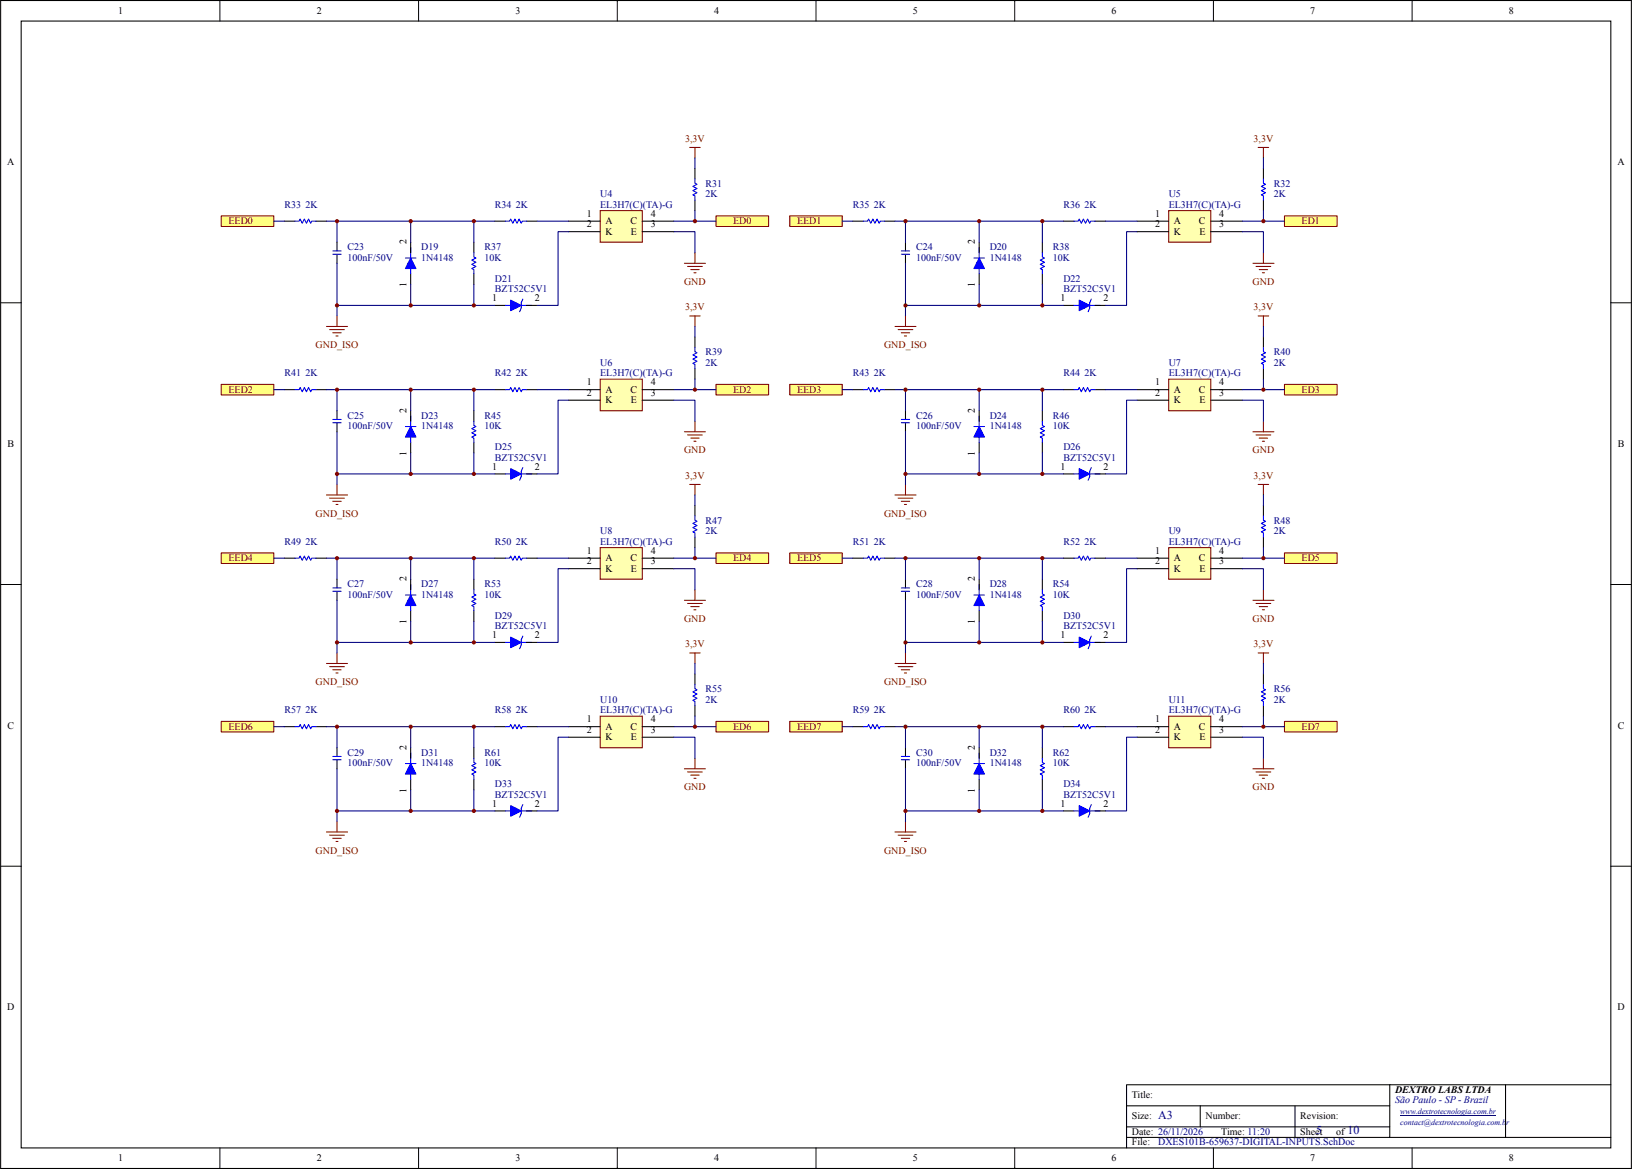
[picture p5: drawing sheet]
<svg xmlns="http://www.w3.org/2000/svg" width="394mm" height="282mm" viewBox="0 0 394 282" stroke-linecap="round" stroke-linejoin="round" font-family="sans-serif">
<path d="M.2 .1h393.3v281.7h-393.3zM5.1 5.1h383.5v271.7h-383.5z" fill="none" stroke="#000" stroke-width=".25"/>
<g fill="none" stroke="#000" stroke-width=".24">
<path d="M53 .1v5M101 .1v5M148.9 .1v5M196.8 .1v5M244.8 .1v5M292.7 .1v5M340.7 .1v5M.2 73h4.9M388.6 73h4.9M.2 140.9h4.9M388.6 140.9h4.9M.2 208.9h4.9"/>
<path d="M388.6 208.9h4.9M53 276.8v5M101 276.8v5M148.9 276.8v5M196.8 276.8v5M244.8 276.8v5M292.7 276.8v5M340.7 276.8v5"/>
</g>
<path d="M172.7 52.1h12.7v2.5h-12.7z" fill="#ffff80" stroke="#800000" stroke-width=".25"/>
<path d="M337.8 268.9h23.1" fill="none" stroke="#000080" stroke-width=".24"/>
<path d="M271.8 266.7h63.5M271.8 274.3h116.8M271.8 271.7h63.5M289.5 266.7v5M312.4 266.7v7.6M335.3 261.6v12.7M363.2 261.6h-91.4v15.2M388.6 261.6h-25.4v12.7" fill="none" stroke="#000" stroke-width=".25"/>
<path d="M78.8 78.7h5M79.5 79.5h3.6M81.3 76.2v2.5M80.3 80.3h2M81 81h.6" fill="none" stroke="#800000" stroke-width=".25"/>
<path d="M144.8 50.8h10.1v7.6h-10.1z" fill="#ffffb0" stroke="#800000" stroke-width=".25"/>
<g fill="none" stroke="#000" stroke-width=".25">
<path d="M68.6 53.3h2.5M76.2 53.3h2.6M81.3 58.4v2.1M99.1 58.4v2.6M114.3 58.4v2.6M119.4 53.3h2.5M127 53.3h2.5M137.2 55.9h7.6M137.2 53.3h7.6M154.9 55.9h7.7M154.9 53.3h7.7M167.6 40.6v2.6"/>
<path d="M167.6 48.3v2.5M81.3 61.4v2.1M99.1 66v2.6M114.3 66v2.6M119.4 73.6h2.5M127 73.6h2.5"/>
</g>
<path d="M166.4 35.6h2.5M167.6 35.6v2.5M165.1 63.5h5.1M165.9 64.3h3.5M166.6 65h2.1M167.4 65.8h.5M167.6 61v2.5" fill="none" stroke="#800000" stroke-width=".25"/>
<g fill="#00f" stroke="#00f" stroke-width=".25">
<path d="M123.2 72.4l2.5 1.2-2.5 1.3z"/>
<path d="M99.1 62.2l1.2 2.6h-2.5z"/>
</g>
<g fill="none" stroke="#00f" stroke-width=".25">
<path d="M71.1 53.3h1.1l.2-.5 .5 1 .5-1 .5 1 .5-1 .5 1 .3-.5h1M99.1 59.7v2.5M121.9 53.3h1l.3-.5 .5 1 .5-1 .5 1 .5-1 .5 1 .3-.5h1M167.6 43.2v1l.6 .2-1.1 .6 1.1 .5-1.1 .5 1.1 .5-1.1 .5 .5 .2v1.1M80.3 61.3h2M80.3 60.5h2M97.8 62.2h2.5M98.4 63.5h1.3M99.1 63.5v2.5M114.3 61v1l.5 .2-1 .5 1 .5-1 .5 1 .6-1 .5 .5 .2v1M121.9 73.6h2.6M124.5 73v1.3"/>
<path d="M125.7 73.6h2.6M126.1 72.1l-.4 .9v1.3l-.3 .9"/>
</g>
<g fill="#ffff80" stroke="#800000" stroke-width=".25">
<path d="M53.4 52.1h12.7v2.5h-12.7z"/>
<path d="M309.9 52.1h12.7v2.5h-12.7z"/>
</g>
<path d="M215.9 78.7h5.1M216.7 79.5h3.5M218.4 76.2v2.5M217.4 80.3h2.1M218.2 81h.5" fill="none" stroke="#800000" stroke-width=".25"/>
<path d="M281.9 50.8h10.2v7.6h-10.2z" fill="#ffffb0" stroke="#800000" stroke-width=".25"/>
<g fill="none" stroke="#000" stroke-width=".25">
<path d="M205.7 53.3h2.6M213.4 53.3h2.5M218.4 58.4v2.1M236.2 58.4v2.6M251.5 58.4v2.6M256.5 53.3h2.6M264.2 53.3h2.5M274.3 55.9h7.6M274.3 53.3h7.6M292.1 55.9h7.6M292.1 53.3h7.6M304.8 40.6v2.6"/>
<path d="M304.8 48.3v2.5M218.4 61.4v2.1M236.2 66v2.6M251.5 66v2.6M256.5 73.6h2.6M264.2 73.6h2.5"/>
</g>
<path d="M303.5 35.6h2.6M304.8 35.6v2.5M302.2 63.5h5.1M303 64.3h3.6M303.8 65h2M304.5 65.8h.5M304.8 61v2.5" fill="none" stroke="#800000" stroke-width=".25"/>
<g fill="#00f" stroke="#00f" stroke-width=".25">
<path d="M260.3 72.4l2.6 1.2-2.6 1.3z"/>
<path d="M236.2 62.2l1.3 2.6h-2.6z"/>
</g>
<g fill="none" stroke="#00f" stroke-width=".25">
<path d="M208.3 53.3h1l.2-.5 .6 1 .5-1 .5 1 .5-1 .5 1 .2-.5h1.1M236.2 59.7v2.5M259.1 53.3h1l.2-.5 .5 1 .6-1 .5 1 .5-1 .5 1 .2-.5h1.1M304.8 43.2v1l.5 .2-1 .6 1 .5-1 .5 1 .5-1 .5 .5 .2v1.1M217.4 61.3h2M217.4 60.5h2M234.9 62.2h2.6M235.6 63.5h1.2M236.2 63.5v2.5M251.5 61v1l.5 .2-1.1 .5 1.1 .5-1.1 .5 1.1 .6-1.1 .5 .6 .2v1M259.1 73.6h2.5M261.6 73v1.3"/>
<path d="M262.9 73.6h2.5M263.3 72.1l-.4 .9v1.3l-.4 .9"/>
</g>
<g fill="#ffff80" stroke="#800000" stroke-width=".25">
<path d="M190.5 52.1h12.7v2.5h-12.7z"/>
<path d="M172.7 92.7h12.7v2.5h-12.7z"/>
</g>
<path d="M78.8 119.4h5M81.3 116.8v2.6M79.5 120.1h3.6M80.3 120.9h2M81 121.6h.6" fill="none" stroke="#800000" stroke-width=".25"/>
<path d="M144.8 91.4h10.1v7.6h-10.1z" fill="#ffffb0" stroke="#800000" stroke-width=".25"/>
<g fill="none" stroke="#000" stroke-width=".25">
<path d="M68.6 94h2.5M76.2 94h2.6M81.3 99v2.1M99.1 99v2.6M114.3 99v2.6M119.4 94h2.5M127 94h2.5M137.2 96.5h7.6M137.2 94h7.6M154.9 96.5h7.7M154.9 94h7.7M167.6 81.3v2.5"/>
<path d="M167.6 88.9v2.5M81.3 102v2.1M99.1 106.7v2.5M114.3 106.7v2.5M119.4 114.3h2.5M127 114.3h2.5"/>
</g>
<path d="M166.4 76.2h2.5M167.6 76.2v2.5M165.1 104.1h5.1M165.9 104.9h3.5M166.6 105.6h2.1M167.4 106.4h.5M167.6 101.6v2.5" fill="none" stroke="#800000" stroke-width=".25"/>
<g fill="#00f" stroke="#00f" stroke-width=".25">
<path d="M123.2 113l2.5 1.3-2.5 1.3z"/>
<path d="M99.1 102.9l1.2 2.5h-2.5z"/>
</g>
<g fill="none" stroke="#00f" stroke-width=".25">
<path d="M71.1 94h1.1l.2-.5 .5 1 .5-1 .5 1 .5-1 .5 1 .3-.5h1M121.9 94h1l.3-.5 .5 1 .5-1 .5 1 .5-1 .5 1 .3-.5h1M167.6 83.8v1l.6 .3-1.1 .5 1.1 .5-1.1 .5 1.1 .5-1.1 .5 .5 .3v1M80.3 101.9h2M80.3 101.1h2M97.8 102.9h2.5M98.4 104.1h1.3M99.1 100.3v2.6M99.1 104.1v2.6M114.3 101.6v1l.5 .3-1 .5 1 .5-1 .5 1 .5-1 .5 .5 .2v1.1M121.9 114.3h2.6M124.5 113.6v1.3"/>
<path d="M125.7 114.3h2.6M126.1 112.8l-.4 .8v1.3l-.3 .9"/>
</g>
<g fill="#ffff80" stroke="#800000" stroke-width=".25">
<path d="M53.4 92.7h12.7v2.5h-12.7z"/>
<path d="M309.9 92.7h12.7v2.5h-12.7z"/>
</g>
<path d="M215.9 119.4h5.1M218.4 116.8v2.6M216.7 120.1h3.5M217.4 120.9h2.1M218.2 121.6h.5" fill="none" stroke="#800000" stroke-width=".25"/>
<path d="M281.9 91.4h10.2v7.6h-10.2z" fill="#ffffb0" stroke="#800000" stroke-width=".25"/>
<g fill="none" stroke="#000" stroke-width=".25">
<path d="M205.7 94h2.6M213.4 94h2.5M218.4 99v2.1M236.2 99v2.6M251.5 99v2.6M256.5 94h2.6M264.2 94h2.5M274.3 96.5h7.6M274.3 94h7.6M292.1 96.5h7.6M292.1 94h7.6M304.8 81.3v2.5"/>
<path d="M304.8 88.9v2.5M218.4 102v2.1M236.2 106.7v2.5M251.5 106.7v2.5M256.5 114.3h2.6M264.2 114.3h2.5"/>
</g>
<path d="M303.5 76.2h2.6M304.8 76.2v2.5M302.2 104.1h5.1M303 104.9h3.6M303.8 105.6h2M304.5 106.4h.5M304.8 101.6v2.5" fill="none" stroke="#800000" stroke-width=".25"/>
<g fill="#00f" stroke="#00f" stroke-width=".25">
<path d="M260.3 113l2.6 1.3-2.6 1.3z"/>
<path d="M236.2 102.9l1.3 2.5h-2.6z"/>
</g>
<g fill="none" stroke="#00f" stroke-width=".25">
<path d="M208.3 94h1l.2-.5 .6 1 .5-1 .5 1 .5-1 .5 1 .2-.5h1.1M259.1 94h1l.2-.5 .5 1 .6-1 .5 1 .5-1 .5 1 .2-.5h1.1M304.8 83.8v1l.5 .3-1 .5 1 .5-1 .5 1 .5-1 .5 .5 .3v1M217.4 101.9h2M217.4 101.1h2M234.9 102.9h2.6M235.6 104.1h1.2M236.2 100.3v2.6M236.2 104.1v2.6M251.5 101.6v1l.5 .3-1.1 .5 1.1 .5-1.1 .5 1.1 .5-1.1 .5 .6 .2v1.1M259.1 114.3h2.5M261.6 113.6v1.3"/>
<path d="M262.9 114.3h2.5M263.3 112.8l-.4 .8v1.3l-.4 .9"/>
</g>
<g fill="#ffff80" stroke="#800000" stroke-width=".25">
<path d="M190.5 92.7h12.7v2.5h-12.7z"/>
<path d="M172.7 133.3h12.7v2.6h-12.7z"/>
</g>
<path d="M78.8 160h5M81.3 157.5v2.5M79.5 160.8h3.6M80.3 161.5h2M81 162.3h.6" fill="none" stroke="#800000" stroke-width=".25"/>
<path d="M144.8 132.1h10.1v7.6h-10.1z" fill="#ffffb0" stroke="#800000" stroke-width=".25"/>
<g fill="none" stroke="#000" stroke-width=".25">
<path d="M68.6 134.6h2.5M76.2 134.6h2.6M81.3 139.7v2.1M99.1 139.7v2.5M114.3 139.7v2.5M119.4 134.6h2.5M127 134.6h2.5M137.2 137.1h7.6M137.2 134.6h7.6M154.9 137.1h7.7M154.9 134.6h7.7M167.6 121.9v2.5"/>
<path d="M167.6 129.5v2.6M81.3 142.7v2.1M99.1 147.3v2.5M114.3 147.3v2.5M119.4 154.9h2.5M127 154.9h2.5"/>
</g>
<path d="M166.4 116.8h2.5M167.6 116.8v2.6M165.1 144.8h5.1M165.9 145.5h3.5M166.6 146.3h2.1M167.4 147h.5M167.6 142.2v2.6" fill="none" stroke="#800000" stroke-width=".25"/>
<g fill="#00f" stroke="#00f" stroke-width=".25">
<path d="M123.2 153.6l2.5 1.3-2.5 1.3z"/>
<path d="M99.1 143.5l1.2 2.5h-2.5z"/>
</g>
<g fill="none" stroke="#00f" stroke-width=".25">
<path d="M71.1 134.6h1.1l.2-.5 .5 1 .5-1 .5 1 .5-1 .5 1 .3-.5h1M121.9 134.6h1l.3-.5 .5 1 .5-1 .5 1 .5-1 .5 1 .3-.5h1M167.6 124.4v1.1l.6 .2-1.1 .5 1.1 .5-1.1 .5 1.1 .5-1.1 .6 .5 .2v1M80.3 142.6h2M80.3 141.8h2M97.8 143.5h2.5M98.4 144.8h1.3M99.1 140.9v2.6M99.1 144.8v2.5M114.3 142.2v1l.5 .3-1 .5 1 .5-1 .5 1 .5-1 .5 .5 .3v1M121.9 154.9h2.6M124.5 154.3v1.3"/>
<path d="M125.7 154.9h2.6M126.1 153.4l-.4 .9v1.3l-.3 .8"/>
</g>
<g fill="#ffff80" stroke="#800000" stroke-width=".25">
<path d="M53.4 133.3h12.7v2.6h-12.7z"/>
<path d="M309.9 133.3h12.7v2.6h-12.7z"/>
</g>
<path d="M215.9 160h5.1M218.4 157.5v2.5M216.7 160.8h3.5M217.4 161.5h2.1M218.2 162.3h.5" fill="none" stroke="#800000" stroke-width=".25"/>
<path d="M281.9 132.1h10.2v7.6h-10.2z" fill="#ffffb0" stroke="#800000" stroke-width=".25"/>
<g fill="none" stroke="#000" stroke-width=".25">
<path d="M205.7 134.6h2.6M213.4 134.6h2.5M218.4 139.7v2.1M236.2 139.7v2.5M251.5 139.7v2.5M256.5 134.6h2.6M264.2 134.6h2.5M274.3 137.1h7.6M274.3 134.6h7.6M292.1 137.1h7.6M292.1 134.6h7.6M304.8 121.9v2.5"/>
<path d="M304.8 129.5v2.6M218.4 142.7v2.1M236.2 147.3v2.5M251.5 147.3v2.5M256.5 154.9h2.6M264.2 154.9h2.5"/>
</g>
<path d="M303.5 116.8h2.6M304.8 116.8v2.6M302.2 144.8h5.1M303 145.5h3.6M303.8 146.3h2M304.5 147h.5M304.8 142.2v2.6" fill="none" stroke="#800000" stroke-width=".25"/>
<g fill="#00f" stroke="#00f" stroke-width=".25">
<path d="M260.3 153.6l2.6 1.3-2.6 1.3z"/>
<path d="M236.2 143.5l1.3 2.5h-2.6z"/>
</g>
<g fill="none" stroke="#00f" stroke-width=".25">
<path d="M208.3 134.6h1l.2-.5 .6 1 .5-1 .5 1 .5-1 .5 1 .2-.5h1.1M259.1 134.6h1l.2-.5 .5 1 .6-1 .5 1 .5-1 .5 1 .2-.5h1.1M304.8 124.4v1.1l.5 .2-1 .5 1 .5-1 .5 1 .5-1 .6 .5 .2v1M217.4 142.6h2M217.4 141.8h2M234.9 143.5h2.6M235.6 144.8h1.2M236.2 140.9v2.6M236.2 144.8v2.5M251.5 142.2v1l.5 .3-1.1 .5 1.1 .5-1.1 .5 1.1 .5-1.1 .5 .6 .3v1M259.1 154.9h2.5M261.6 154.3v1.3"/>
<path d="M262.9 154.9h2.5M263.3 153.4l-.4 .9v1.3l-.4 .8"/>
</g>
<g fill="#ffff80" stroke="#800000" stroke-width=".25">
<path d="M190.5 133.3h12.7v2.6h-12.7z"/>
<path d="M172.7 174h12.7v2.5h-12.7z"/>
</g>
<path d="M81.3 198.1v2.5M78.8 200.6h5M79.5 201.4h3.6M80.3 202.2h2M81 202.9h.6" fill="none" stroke="#800000" stroke-width=".25"/>
<path d="M144.8 172.7h10.1v7.6h-10.1z" fill="#ffffb0" stroke="#800000" stroke-width=".25"/>
<g fill="none" stroke="#000" stroke-width=".25">
<path d="M68.6 175.2h2.5M76.2 175.2h2.6M119.4 175.2h2.5M127 175.2h2.5M137.2 177.8h7.6M137.2 175.2h7.6M154.9 177.8h7.7M154.9 175.2h7.7M167.6 162.5v2.6M167.6 170.2v2.5M81.3 180.3v2.1M81.3 183.3v2.1"/>
<path d="M99.1 180.3v2.6M99.1 187.9v2.6M114.3 180.3v2.6M114.3 187.9v2.6M119.4 195.6h2.5M127 195.6h2.5"/>
</g>
<path d="M166.4 157.5h2.5M167.6 157.5v2.5M165.1 185.4h5.1M165.9 186.2h3.5M166.6 186.9h2.1M167.4 187.7h.5M167.6 182.9v2.5" fill="none" stroke="#800000" stroke-width=".25"/>
<g fill="#00f" stroke="#00f" stroke-width=".25">
<path d="M123.2 194.3l2.5 1.3-2.5 1.2z"/>
<path d="M99.1 184.1l1.2 2.6h-2.5z"/>
</g>
<g fill="none" stroke="#00f" stroke-width=".25">
<path d="M71.1 175.2h1.1l.2-.5 .5 1 .5-1 .5 1 .5-1 .5 1 .3-.5h1M121.9 175.2h1l.3-.5 .5 1 .5-1 .5 1 .5-1 .5 1 .3-.5h1M167.6 165.1v1l.6 .2-1.1 .6 1.1 .5-1.1 .5 1.1 .5-1.1 .5 .5 .2v1.1M80.3 183.2h2M80.3 182.4h2M97.8 184.1h2.5M98.4 185.4h1.3M99.1 181.6v2.5M99.1 185.4v2.5M114.3 182.9v1l.5 .2-1 .5 1 .5-1 .5 1 .6-1 .5 .5 .2v1M121.9 195.6h2.6M124.5 194.9v1.3"/>
<path d="M125.7 195.6h2.6M126.1 194l-.4 .9v1.3l-.3 .9"/>
</g>
<g fill="#ffff80" stroke="#800000" stroke-width=".25">
<path d="M53.4 174h12.7v2.5h-12.7z"/>
<path d="M309.9 174h12.7v2.5h-12.7z"/>
</g>
<path d="M218.4 198.1v2.5M215.9 200.6h5.1M216.7 201.4h3.5M217.4 202.2h2.1M218.2 202.9h.5" fill="none" stroke="#800000" stroke-width=".25"/>
<path d="M281.9 172.7h10.2v7.6h-10.2z" fill="#ffffb0" stroke="#800000" stroke-width=".25"/>
<g fill="none" stroke="#000" stroke-width=".25">
<path d="M205.7 175.2h2.6M213.4 175.2h2.5M256.5 175.2h2.6M264.2 175.2h2.5M274.3 177.8h7.6M274.3 175.2h7.6M292.1 177.8h7.6M292.1 175.2h7.6M304.8 162.5v2.6M304.8 170.2v2.5M218.4 180.3v2.1M218.4 183.3v2.1"/>
<path d="M236.2 180.3v2.6M236.2 187.9v2.6M251.5 180.3v2.6M251.5 187.9v2.6M256.5 195.6h2.6M264.2 195.6h2.5"/>
</g>
<path d="M303.5 157.5h2.6M304.8 157.5v2.5M302.2 185.4h5.1M303 186.2h3.6M303.8 186.9h2M304.5 187.7h.5M304.8 182.9v2.5" fill="none" stroke="#800000" stroke-width=".25"/>
<g fill="#00f" stroke="#00f" stroke-width=".25">
<path d="M260.3 194.3l2.6 1.3-2.6 1.2z"/>
<path d="M236.2 184.1l1.3 2.6h-2.6z"/>
</g>
<g fill="none" stroke="#00f" stroke-width=".25">
<path d="M208.3 175.2h1l.2-.5 .6 1 .5-1 .5 1 .5-1 .5 1 .2-.5h1.1M259.1 175.2h1l.2-.5 .5 1 .6-1 .5 1 .5-1 .5 1 .2-.5h1.1M304.8 165.1v1l.5 .2-1 .6 1 .5-1 .5 1 .5-1 .5 .5 .2v1.1M217.4 183.2h2M217.4 182.4h2M234.9 184.1h2.6M235.6 185.4h1.2M236.2 181.6v2.5M236.2 185.4v2.5M251.5 182.9v1l.5 .2-1.1 .5 1.1 .5-1.1 .5 1.1 .6-1.1 .5 .6 .2v1M259.1 195.6h2.5M261.6 194.9v1.3"/>
<path d="M262.9 195.6h2.5M263.3 194l-.4 .9v1.3l-.4 .9"/>
</g>
<path d="M190.5 174h12.7v2.5h-12.7z" fill="#ffff80" stroke="#800000" stroke-width=".25"/>
<g fill="none" stroke="#000080" stroke-width=".25">
<path d="M167.6 38.1v2.5M304.8 38.1v2.5M66.1 53.3h2.5M78.8 53.3h2.5v5.1M81.3 53.3h17.8v5.1M99.1 53.3h20.3M114.3 53.3v5.1M129.5 53.3h7.7M137.2 55.9h-2.6v17.7h-5.1M162.6 55.9h5v5.1M162.6 53.3h10.1M167.6 50.8v2.5"/>
<path d="M203.2 53.3h2.5M215.9 53.3h2.5v5.1M218.4 53.3h17.8v5.1M236.2 53.3h20.3M251.5 53.3v5.1M266.7 53.3h7.6M274.3 55.9h-2.5v17.7h-5.1M299.7 55.9h5.1v5.1M299.7 53.3h10.2M304.8 50.8v2.5M81.3 63.5v12.7M99.1 68.6v5h-17.8"/>
<path d="M114.3 68.6v5h-15.2M114.3 73.6h5.1M167.6 78.7v2.6M218.4 63.5v12.7M236.2 68.6v5h-17.8M251.5 68.6v5h-15.3M251.5 73.6h5M304.8 78.7v2.6M66.1 94h2.5M78.8 94h2.5v5M81.3 94h17.8v5M99.1 94h20.3"/>
<path d="M114.3 94v5M129.5 94h7.7M137.2 96.5h-2.6v17.8h-5.1M162.6 96.5h5v5.1M162.6 94h10.1M167.6 91.4v2.6M203.2 94h2.5M215.9 94h2.5v5M218.4 94h17.8v5M236.2 94h20.3M251.5 94v5M266.7 94h7.6"/>
<path d="M274.3 96.5h-2.5v17.8h-5.1M299.7 96.5h5.1v5.1M299.7 94h10.2M304.8 91.4v2.6M81.3 104.1v12.7M99.1 109.2v5.1h-17.8M114.3 109.2v5.1h-15.2M114.3 114.3h5.1M167.6 119.4v2.5M218.4 104.1v12.7M236.2 109.2v5.1h-17.8M251.5 109.2v5.1h-15.3"/>
<path d="M251.5 114.3h5M304.8 119.4v2.5M66.1 134.6h2.5M78.8 134.6h2.5v5.1M81.3 134.6h17.8v5.1M99.1 134.6h20.3M114.3 134.6v5.1M129.5 134.6h7.7M137.2 137.1h-2.6v17.8h-5.1M162.6 137.1h5v5.1M162.6 134.6h10.1M167.6 132.1v2.5"/>
<path d="M203.2 134.6h2.5M215.9 134.6h2.5v5.1M218.4 134.6h17.8v5.1M236.2 134.6h20.3M251.5 134.6v5.1M266.7 134.6h7.6M274.3 137.1h-2.5v17.8h-5.1M299.7 137.1h5.1v5.1M299.7 134.6h10.2M304.8 132.1v2.5M81.3 144.8v12.7M99.1 149.8v5.1h-17.8"/>
<path d="M114.3 149.8v5.1h-15.2M114.3 154.9h5.1M167.6 160v2.5M218.4 144.8v12.7M236.2 149.8v5.1h-17.8M251.5 149.8v5.1h-15.3M251.5 154.9h5M304.8 160v2.5M66.1 175.2h2.5M78.8 175.2h2.5v5.1M81.3 175.2h17.8v5.1M99.1 175.2h20.3"/>
<path d="M114.3 175.2v5.1M129.5 175.2h7.7M137.2 177.8h-2.6v17.8h-5.1M162.6 177.8h5v5.1M162.6 175.2h10.1M167.6 172.7v2.5M203.2 175.2h2.5M215.9 175.2h2.5v5.1M218.4 175.2h17.8v5.1M236.2 175.2h20.3M251.5 175.2v5.1M266.7 175.2h7.6"/>
<path d="M274.3 177.8h-2.5v17.8h-5.1M299.7 177.8h5.1v5.1M299.7 175.2h10.2M304.8 172.7v2.5M81.3 185.4v12.7M99.1 190.5v5.1h-17.8M114.3 190.5v5.1h-15.2M114.3 195.6h5.1M218.4 185.4v12.7M236.2 190.5v5.1h-17.8M251.5 190.5v5.1h-15.3M251.5 195.6h5"/>
</g>
<g fill="#800000">
<circle cx="81.3" cy="195.6" r=".51"/>
<circle cx="81.3" cy="175.2" r=".51"/>
<circle cx="81.3" cy="154.9" r=".51"/>
<circle cx="81.3" cy="134.6" r=".51"/>
<circle cx="81.3" cy="114.3" r=".51"/>
<circle cx="81.3" cy="94" r=".51"/>
<circle cx="81.3" cy="73.6" r=".51"/>
<circle cx="81.3" cy="53.3" r=".51"/>
<circle cx="99.1" cy="195.6" r=".51"/>
<circle cx="99.1" cy="175.2" r=".51"/>
<circle cx="99.1" cy="154.9" r=".51"/>
<circle cx="99.1" cy="134.6" r=".51"/>
<circle cx="99.1" cy="114.3" r=".51"/>
<circle cx="99.1" cy="94" r=".51"/>
<circle cx="99.1" cy="73.6" r=".51"/>
<circle cx="99.1" cy="53.3" r=".51"/>
<circle cx="114.3" cy="195.6" r=".51"/>
<circle cx="114.3" cy="175.2" r=".51"/>
<circle cx="114.3" cy="154.9" r=".51"/>
<circle cx="114.3" cy="134.6" r=".51"/>
<circle cx="114.3" cy="114.3" r=".51"/>
<circle cx="114.3" cy="94" r=".51"/>
<circle cx="114.3" cy="73.6" r=".51"/>
<circle cx="114.3" cy="53.3" r=".51"/>
<circle cx="167.6" cy="175.2" r=".51"/>
<circle cx="167.6" cy="134.6" r=".51"/>
<circle cx="167.6" cy="94" r=".51"/>
<circle cx="167.6" cy="53.3" r=".51"/>
<circle cx="218.4" cy="195.6" r=".51"/>
<circle cx="218.4" cy="175.2" r=".51"/>
<circle cx="218.4" cy="154.9" r=".51"/>
<circle cx="218.4" cy="134.6" r=".51"/>
<circle cx="218.4" cy="114.3" r=".51"/>
<circle cx="218.4" cy="94" r=".51"/>
<circle cx="218.4" cy="73.6" r=".51"/>
<circle cx="218.4" cy="53.3" r=".51"/>
<circle cx="236.2" cy="195.6" r=".51"/>
<circle cx="236.2" cy="175.2" r=".51"/>
<circle cx="236.2" cy="154.9" r=".51"/>
<circle cx="236.2" cy="134.6" r=".51"/>
<circle cx="236.2" cy="114.3" r=".51"/>
<circle cx="236.2" cy="94" r=".51"/>
<circle cx="236.2" cy="73.6" r=".51"/>
<circle cx="236.2" cy="53.3" r=".51"/>
<circle cx="251.5" cy="195.6" r=".51"/>
<circle cx="251.5" cy="175.2" r=".51"/>
<circle cx="251.5" cy="154.9" r=".51"/>
<circle cx="251.5" cy="134.6" r=".51"/>
<circle cx="251.5" cy="114.3" r=".51"/>
<circle cx="251.5" cy="94" r=".51"/>
<circle cx="251.5" cy="73.6" r=".51"/>
<circle cx="251.5" cy="53.3" r=".51"/>
<circle cx="304.8" cy="175.2" r=".51"/>
<circle cx="304.8" cy="134.6" r=".51"/>
<circle cx="304.8" cy="94" r=".51"/>
<circle cx="304.8" cy="53.3" r=".51"/>
</g>
<g font-size="2.9" fill="#000080">
<text x="279.4" y="269.9">A3</text>
<text x="317.5" y="273.5">5</text>
<text x="325.1" y="273.5">10</text>
</g>
<g font-size="2.4">
<text x="28.5" y="3.4">1</text>
<text x="76.4" y="3.4">2</text>
<text x="124.3" y="3.4">3</text>
<text x="172.3" y="3.4">4</text>
<text x="220.2" y="3.4">5</text>
<text x="268.1" y="3.4">6</text>
<text x="316.1" y="3.4">7</text>
<text x="364" y="3.4">8</text>
<text x="1.8" y="39.8">A</text>
<text x="390.2" y="39.8">A</text>
<text x="141.5" y="52.3">1</text>
<text x="157" y="52.3">4</text>
<text x="278.7" y="52.3">1</text>
<text x="294.1" y="52.3">4</text>
<text x="98" y="58.9" transform="rotate(-90 98 58.9)">2</text>
<text x="141.5" y="54.8">2</text>
<text x="146.1" y="56.6">K</text>
<text x="146.1" y="54.1">A</text>
<text x="152.1" y="54.1">C</text>
<text x="152.2" y="56.6">E</text>
<text x="157" y="54.8">3</text>
<text x="235.2" y="58.9" transform="rotate(-90 235.2 58.9)">2</text>
<text x="278.7" y="54.8">2</text>
<text x="283.2" y="56.6">K</text>
<text x="283.2" y="54.1">A</text>
<text x="289.2" y="54.1">C</text>
<text x="289.3" y="56.6">E</text>
<text x="294.1" y="54.8">3</text>
<text x="98" y="69.3" transform="rotate(-90 98 69.3)">1</text>
<text x="235.2" y="69.3" transform="rotate(-90 235.2 69.3)">1</text>
<text x="118.7" y="72.6">1</text>
<text x="129" y="72.6">2</text>
<text x="255.8" y="72.6">1</text>
<text x="266.2" y="72.6">2</text>
<text x="141.5" y="95.5">2</text>
<text x="141.5" y="92.9">1</text>
<text x="146.1" y="94.7">A</text>
<text x="152.1" y="94.7">C</text>
<text x="157" y="92.9">4</text>
<text x="157" y="95.5">3</text>
<text x="278.7" y="95.5">2</text>
<text x="278.7" y="92.9">1</text>
<text x="283.2" y="94.7">A</text>
<text x="289.2" y="94.7">C</text>
<text x="294.1" y="92.9">4</text>
<text x="294.1" y="95.5">3</text>
<text x="98" y="99.6" transform="rotate(-90 98 99.6)">2</text>
<text x="146.1" y="97.3">K</text>
<text x="152.2" y="97.3">E</text>
<text x="235.2" y="99.6" transform="rotate(-90 235.2 99.6)">2</text>
<text x="283.2" y="97.3">K</text>
<text x="289.3" y="97.3">E</text>
<text x="1.8" y="107.8">B</text>
<text x="390.3" y="107.8">B</text>
<text x="98" y="109.9" transform="rotate(-90 98 109.9)">1</text>
<text x="118.7" y="113.2">1</text>
<text x="129" y="113.2">2</text>
<text x="235.2" y="109.9" transform="rotate(-90 235.2 109.9)">1</text>
<text x="255.8" y="113.2">1</text>
<text x="266.2" y="113.2">2</text>
<text x="141.5" y="136.1">2</text>
<text x="141.5" y="133.6">1</text>
<text x="146.1" y="137.9">K</text>
<text x="146.1" y="135.4">A</text>
<text x="152.1" y="135.4">C</text>
<text x="152.2" y="137.9">E</text>
<text x="157" y="133.6">4</text>
<text x="157" y="136.1">3</text>
<text x="278.7" y="136.1">2</text>
<text x="278.7" y="133.6">1</text>
<text x="283.2" y="137.9">K</text>
<text x="283.2" y="135.4">A</text>
<text x="289.2" y="135.4">C</text>
<text x="289.3" y="137.9">E</text>
<text x="294.1" y="133.6">4</text>
<text x="294.1" y="136.1">3</text>
<text x="98" y="140.2" transform="rotate(-90 98 140.2)">2</text>
<text x="235.2" y="140.2" transform="rotate(-90 235.2 140.2)">2</text>
<text x="98" y="150.5" transform="rotate(-90 98 150.5)">1</text>
<text x="118.7" y="153.9">1</text>
<text x="129" y="153.9">2</text>
<text x="235.2" y="150.5" transform="rotate(-90 235.2 150.5)">1</text>
<text x="255.8" y="153.9">1</text>
<text x="266.2" y="153.9">2</text>
<text x="1.8" y="175.7">C</text>
<text x="141.5" y="176.7">2</text>
<text x="141.5" y="174.2">1</text>
<text x="146.1" y="178.5">K</text>
<text x="146.1" y="176">A</text>
<text x="152.1" y="176">C</text>
<text x="152.2" y="178.5">E</text>
<text x="157" y="174.2">4</text>
<text x="157" y="176.7">3</text>
<text x="278.7" y="176.7">2</text>
<text x="278.7" y="174.2">1</text>
<text x="283.2" y="178.5">K</text>
<text x="283.2" y="176">A</text>
<text x="289.2" y="176">C</text>
<text x="289.3" y="178.5">E</text>
<text x="294.1" y="174.2">4</text>
<text x="294.1" y="176.7">3</text>
<text x="390.3" y="175.7">C</text>
<text x="98" y="180.8" transform="rotate(-90 98 180.8)">2</text>
<text x="235.2" y="180.8" transform="rotate(-90 235.2 180.8)">2</text>
<text x="98" y="191.2" transform="rotate(-90 98 191.2)">1</text>
<text x="235.2" y="191.2" transform="rotate(-90 235.2 191.2)">1</text>
<text x="118.7" y="194.5">1</text>
<text x="129" y="194.5">2</text>
<text x="255.8" y="194.5">1</text>
<text x="266.2" y="194.5">2</text>
<text x="1.8" y="243.6">D</text>
<text x="390.2" y="243.6">D</text>
<text x="336.5" y="263.5">DEXTRO LABS LTDA</text>
<text x="273" y="264.7">Title:</text>
<text x="273" y="269.8">Size:</text>
<text x="290.8" y="269.8">Number:</text>
<text x="313.7" y="269.8">Revision:</text>
<text x="273" y="273.6">Date: 26/11/2026</text>
<text x="294.6" y="273.6">Time: 11:20</text>
<text x="313.7" y="273.6">Sheet</text>
<text x="322.3" y="273.6">of</text>
<text x="28.5" y="280.1">1</text>
<text x="76.4" y="280.1">2</text>
<text x="124.3" y="280.1">3</text>
<text x="172.3" y="280.1">4</text>
<text x="220.2" y="280.1">5</text>
<text x="268.1" y="280.1">6</text>
<text x="273" y="276.2">File:</text>
<text x="316.1" y="280.1">7</text>
<text x="364" y="280.1">8</text>
</g>
<g font-size="2.4" fill="#800000">
<text x="165.3" y="34.1">3,3V</text>
<text x="302.4" y="34.1">3,3V</text>
<text x="55.1" y="54.1">EED0</text>
<text x="176.9" y="54.1">ED0</text>
<text x="192.3" y="54.1">EED1</text>
<text x="314" y="54.1">ED1</text>
<text x="165" y="68.7">GND</text>
<text x="302.2" y="68.7">GND</text>
<text x="165.3" y="74.8">3,3V</text>
<text x="302.4" y="74.8">3,3V</text>
<text x="76.1" y="84">GND_ISO</text>
<text x="213.3" y="84">GND_ISO</text>
<text x="55.1" y="94.7">EED2</text>
<text x="176.9" y="94.7">ED2</text>
<text x="192.3" y="94.7">EED3</text>
<text x="314" y="94.7">ED3</text>
<text x="165" y="109.4">GND</text>
<text x="302.2" y="109.4">GND</text>
<text x="165.3" y="115.4">3,3V</text>
<text x="302.4" y="115.4">3,3V</text>
<text x="76.1" y="124.6">GND_ISO</text>
<text x="213.3" y="124.6">GND_ISO</text>
<text x="55.1" y="135.4">EED4</text>
<text x="176.9" y="135.4">ED4</text>
<text x="192.3" y="135.4">EED5</text>
<text x="314" y="135.4">ED5</text>
<text x="165" y="150">GND</text>
<text x="302.2" y="150">GND</text>
<text x="165.3" y="156">3,3V</text>
<text x="302.4" y="156">3,3V</text>
<text x="76.1" y="165.2">GND_ISO</text>
<text x="213.3" y="165.2">GND_ISO</text>
<text x="55.1" y="176">EED6</text>
<text x="176.9" y="176">ED6</text>
<text x="192.3" y="176">EED7</text>
<text x="314" y="176">ED7</text>
<text x="165" y="190.6">GND</text>
<text x="302.2" y="190.6">GND</text>
<text x="76.1" y="205.9">GND_ISO</text>
<text x="213.3" y="205.9">GND_ISO</text>
</g>
<g font-size="2.4" fill="#000080">
<text x="144.8" y="47.6">U4</text>
<text x="170.2" y="45.1">R31</text>
<text x="170.2" y="47.6">2K</text>
<text x="281.9" y="47.6">U5</text>
<text x="307.3" y="45.1">R32</text>
<text x="307.3" y="47.6">2K</text>
<text x="68.6" y="50.1">R33 2K</text>
<text x="119.4" y="50.1">R34 2K</text>
<text x="144.8" y="50.1">EL3H7(C)(TA)-G</text>
<text x="205.7" y="50.1">R35 2K</text>
<text x="256.5" y="50.1">R36 2K</text>
<text x="281.9" y="50.1">EL3H7(C)(TA)-G</text>
<text x="83.8" y="60.3">C23</text>
<text x="83.8" y="62.8">100nF/50V</text>
<text x="101.6" y="60.3">D19</text>
<text x="101.6" y="62.8">1N4148</text>
<text x="116.9" y="60.3">R37</text>
<text x="116.9" y="62.8">10K</text>
<text x="221" y="60.3">C24</text>
<text x="221" y="62.8">100nF/50V</text>
<text x="238.8" y="60.3">D20</text>
<text x="238.8" y="62.8">1N4148</text>
<text x="254" y="60.3">R38</text>
<text x="254" y="62.8">10K</text>
<text x="119.4" y="67.9">D21</text>
<text x="119.4" y="70.5">BZT52C5V1</text>
<text x="256.5" y="67.9">D22</text>
<text x="256.5" y="70.5">BZT52C5V1</text>
<text x="144.8" y="88.2">U6</text>
<text x="170.2" y="85.7">R39</text>
<text x="170.2" y="88.2">2K</text>
<text x="281.9" y="88.2">U7</text>
<text x="307.3" y="85.7">R40</text>
<text x="307.3" y="88.2">2K</text>
<text x="68.6" y="90.8">R41 2K</text>
<text x="119.4" y="90.8">R42 2K</text>
<text x="144.8" y="90.8">EL3H7(C)(TA)-G</text>
<text x="205.7" y="90.8">R43 2K</text>
<text x="256.5" y="90.8">R44 2K</text>
<text x="281.9" y="90.8">EL3H7(C)(TA)-G</text>
<text x="83.8" y="100.9">C25</text>
<text x="101.6" y="100.9">D23</text>
<text x="116.9" y="100.9">R45</text>
<text x="221" y="100.9">C26</text>
<text x="238.8" y="100.9">D24</text>
<text x="254" y="100.9">R46</text>
<text x="83.8" y="103.5">100nF/50V</text>
<text x="101.6" y="103.5">1N4148</text>
<text x="116.9" y="103.5">10K</text>
<text x="221" y="103.5">100nF/50V</text>
<text x="238.8" y="103.5">1N4148</text>
<text x="254" y="103.5">10K</text>
<text x="119.4" y="108.6">D25</text>
<text x="119.4" y="111.1">BZT52C5V1</text>
<text x="256.5" y="108.6">D26</text>
<text x="256.5" y="111.1">BZT52C5V1</text>
<text x="68.6" y="131.4">R49 2K</text>
<text x="119.4" y="131.4">R50 2K</text>
<text x="144.8" y="128.9">U8</text>
<text x="144.8" y="131.4">EL3H7(C)(TA)-G</text>
<text x="170.2" y="126.3">R47</text>
<text x="170.2" y="128.9">2K</text>
<text x="205.7" y="131.4">R51 2K</text>
<text x="256.5" y="131.4">R52 2K</text>
<text x="281.9" y="128.9">U9</text>
<text x="281.9" y="131.4">EL3H7(C)(TA)-G</text>
<text x="307.3" y="126.3">R48</text>
<text x="307.3" y="128.9">2K</text>
<text x="83.8" y="141.6">C27</text>
<text x="101.6" y="141.6">D27</text>
<text x="116.9" y="141.6">R53</text>
<text x="221" y="141.6">C28</text>
<text x="238.8" y="141.6">D28</text>
<text x="254" y="141.6">R54</text>
<text x="83.8" y="144.1">100nF/50V</text>
<text x="101.6" y="144.1">1N4148</text>
<text x="116.9" y="144.1">10K</text>
<text x="119.4" y="149.2">D29</text>
<text x="221" y="144.1">100nF/50V</text>
<text x="238.8" y="144.1">1N4148</text>
<text x="254" y="144.1">10K</text>
<text x="256.5" y="149.2">D30</text>
<text x="119.4" y="151.7">BZT52C5V1</text>
<text x="256.5" y="151.7">BZT52C5V1</text>
<text x="170.2" y="167">R55</text>
<text x="307.3" y="167">R56</text>
<text x="68.6" y="172">R57 2K</text>
<text x="119.4" y="172">R58 2K</text>
<text x="144.8" y="169.5">U10</text>
<text x="144.8" y="172">EL3H7(C)(TA)-G</text>
<text x="170.2" y="169.5">2K</text>
<text x="205.7" y="172">R59 2K</text>
<text x="256.5" y="172">R60 2K</text>
<text x="281.9" y="169.5">U11</text>
<text x="281.9" y="172">EL3H7(C)(TA)-G</text>
<text x="307.3" y="169.5">2K</text>
<text x="83.8" y="182.2">C29</text>
<text x="83.8" y="184.7">100nF/50V</text>
<text x="101.6" y="182.2">D31</text>
<text x="101.6" y="184.7">1N4148</text>
<text x="116.9" y="182.2">R61</text>
<text x="116.9" y="184.7">10K</text>
<text x="221" y="182.2">C30</text>
<text x="221" y="184.7">100nF/50V</text>
<text x="238.8" y="182.2">D32</text>
<text x="238.8" y="184.7">1N4148</text>
<text x="254" y="182.2">R62</text>
<text x="254" y="184.7">10K</text>
<text x="119.4" y="189.8">D33</text>
<text x="256.5" y="189.8">D34</text>
<text x="119.4" y="192.4">BZT52C5V1</text>
<text x="256.5" y="192.4">BZT52C5V1</text>
<text x="336.5" y="266">São Paulo - SP - Brazil</text>
<text x="279.4" y="276.2">DXES101B-659637-DIGITAL-INPUTS.SchDoc</text>
</g>
<g font-size="1.9" fill="#000080">
<text x="337.8" y="268.7">www.dextrotecnologia.com.br</text>
<text x="337.8" y="271.2">contact@dextrotecnologia.com.br</text>
</g>
</svg>
